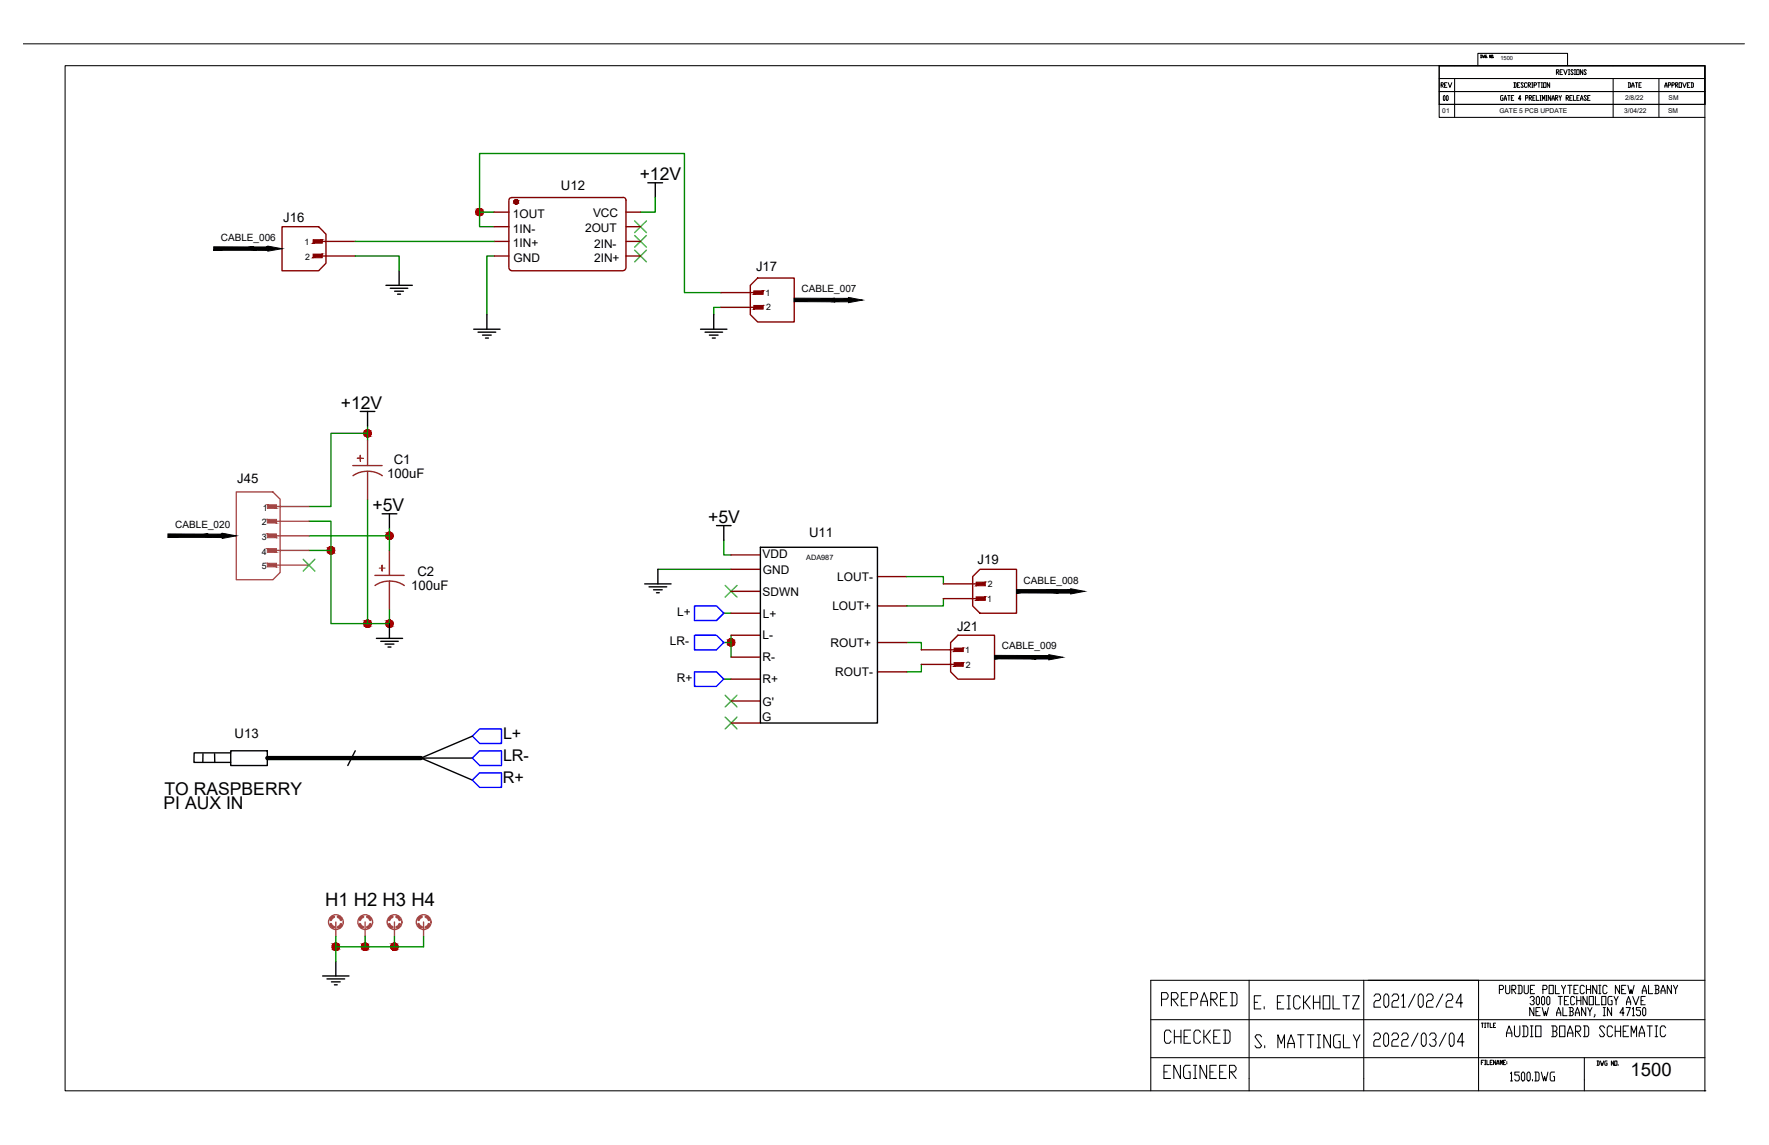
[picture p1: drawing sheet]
<svg xmlns="http://www.w3.org/2000/svg" width="432mm" height="279mm" viewBox="0 0 432 279" stroke-linecap="round" stroke-linejoin="round" font-family="sans-serif">
<!-- layer: 0 -->
<g fill="none" stroke="#000" stroke-width=".25">
<path d="M15.9 16h400.3v250.2h-400.3zM351.3 16h64.9v9.5M351.3 16v6.3h64.9M351.3 16h64.9v6.3M351.3 16h64.9v9.5h-64.9zM355.1 19.2h61.1M393.8 19.2v9.4M404.9 19.2v9.4M351.3 25.5h64.9M351.3 25.5v3.1h64.9M355.1 25.5v3.1M416.2 22.3h-64.9v3.2"/>
<path d="M416.2 22.3v3.2M280.9 239.2v27M333.9 239.2h82.3M332.9 263.2v3M386.7 263.5v2.7M416.2 266.2h.1"/>
</g>
<!-- layer: SLD-0 -->
<g fill="none" stroke="#000" stroke-width=".25">
<path d="M360.7 16v-3h21.9v3M361.4 13.4l.4 .2-.1 .5h-.3M361.5 13.4v.7M361.9 13.4l.1 .7 .1-.4 .1 .4 .1-.7M362.8 13.4l-.3 .2 .1 .5h.2l-.1-.4M363 14v.1M363.9 13.4v.7l-.3-.7v.7M364.1 13.4h.3v.7h-.3zM364.5 14v.1M280.9 239.2h80v27M304.9 239.2v24M332.9 239.2v24"/>
<path d="M280.9 258.1h135.3M280.9 248.8h135.3M306.2 244.6h.8M307.8 243h-1.6v3.2h1.6M307.9 253l-.4-.5h-.8l-.4 .5 1.6 2.2-.4 .5h-.8l-.4-.5M308.6 245.6v.6M308.7 255.2v.5M311.8 244.6h.8M311.9 255.7v-3.2l.8 2.1 .8-2.1v3.2M313.4 243h-1.6v3.2h1.6M314.2 246.2h.8M314.2 243h.8"/>
<path d="M314.3 255.7v-1.1l.8-2.1 .8 2.1v1.1M314.3 254.6h1.6M314.6 243v3.2M316.8 252.5h1.5M317.4 243.5l-.4-.5h-.8l-.4 .5v2.1l.4 .6h.8l.4-.6M317.5 252.5v3.2M318.2 243v3.2M318.6 244.6l1.2 1.6M319.1 252.5h1.6M319.8 243l-1.2 1.6h-.4M319.9 252.5v3.2M320.6 244.6h1.6"/>
<path d="M320.6 243v3.2M321.5 252.5h.8M321.5 255.7h.8M321.9 252.5v3.2M322.2 243v3.2M323 243h1.6v3.2h-1.6zM324.8 252.5v3.2l-1.7-3.2v3.2M325.4 243v3.2h1.6M327.1 252.5h-1.2l-.4 .5v2.2l.4 .5h1.2v-1.6h-.4M327.8 243h1.6M327.9 252.5v3.2h1.6M328.6 243v3.2"/>
<path d="M330.2 243h1.6l-1.6 3.2h1.6M330.3 252.5l.8 1.6v1.6M331.9 252.5l-.8 1.6M361.6 249.7h.5M361.6 259.2h.3M361.8 249.7v1M362.1 258.7h-.5v1.1M362.4 249.7h.2M362.4 250.7h.2M362.4 258.7h.3M362.4 259.8h.3M362.5 249.7v1"/>
<path d="M362.6 258.7v1.1M362.9 249.7h.5M362.9 258.7v1.1h.6M363.2 249.7v1M363.7 249.7v1h.6M363.7 259.2h.3M364.3 258.7h-.6v1.1h.6M364.5 250.2h.3M365.1 249.7h-.6v1h.6M365.1 258.7v1.1l-.6-1.1v1.1M365.4 259.8l.2-1.1 .3 1.1M365.4 259.4h.5"/>
<path d="M366 241.5h.7l.3-.4-.3-.7h-.7v2.1M366.2 259.8v-1.1l.3 .7 .2-.7v1.1M367 259.2h.3M367.5 258.7h-.5v1.1h.5M367.5 240.4v1.7l.3 .4h.5l.2-.4v-1.7M367.7 253v-.9l.7-1.8 .6 1.8v.9M367.7 252.1h1.3M367.8 259.1v.1M367.8 259.4v.2M369 241.5h.8l.2-.4-.2-.7h-.8v2.1M369.3 241.5l.7 1M369.7 250.3v2.2l.3 .5h.6l.4-.5v-2.2"/>
<path d="M370.5 240.4h.8l.2 .4v1.3l-.2 .4h-.8M370.8 240.4v2.1M371.6 250.3h1l.3 .5v1.7l-.3 .5h-1M372 250.3v2.7M372 240.4v1.7l.3 .4h.5l.3-.4v-1.7M373.5 243.5l.2-.4h.5l.3 .7-.3 .4h-.2M373.6 241.5h.5M373.6 250.3h.6M373.6 253h.6M373.9 250.3v2.7M374.2 244.2l.3 .3-.3 .7h-.5l-.2-.4M374.4 245.9v1.9l-1-1.9v1.9"/>
<path d="M374.6 240.4h-1v2.1h1M374.8 250.3h1.3v2.7h-1.3zM374.9 246.8h.5M375.3 243.1h.2l.3 .4v1.3l-.3 .4h-.2l-.3-.4v-1.3zM375.9 245.9h-1v1.9h1M376.4 245.9l.6 1.9 .2-1 .3 1 .5-1.9M376.5 243.1h.3l.2 .4v1.3l-.2 .4h-.3l-.2-.4v-1.3zM376.6 241.5h.8l.2-.4-.2-.7h-.8v2.1M377.8 243.1h.3l.2 .4v1.3l-.2 .4h-.3l-.3-.4v-1.3zM378.1 240.4h1.1v2.1h-1.1zM378.7 250.3h1l.3 .5v.4l-.3 .5M379.1 251.7h.6l.3 .4v.4l-.3 .5h-1"/>
<path d="M379.1 250.3v2.7M379.7 240.4v2.1h.9M380 247.8v-.6l.5-1.3 .5 1.3v.6M380 247.2h1M380.3 243.1h1.1M380.7 250.3h1.3v2.7h-1.3zM380.8 243.1v2.1M381.1 240.4l.5 1.1v1M381.5 245.9v1.9h1M381.9 244.2h.5M382.2 240.4l-.6 1.1M382.6 253v-.9l.7-1.8 .6 1.8v.9"/>
<path d="M382.6 252.1h1.3M382.7 240.4h1M382.9 243.1h-1v2.1h1M383 245.9h.8l.2 .3-.2 .6M383.2 240.4v2.1M383.3 246.8h.5l.2 .7-.2 .3h-.8M383.3 245.9v1.9M384.2 241.5h.5M384.4 243.5l-.3-.4h-.5l-.2 .4v1.3l.2 .4h.5l.3-.4M384.5 247.8v-.6l.5-1.3 .5 1.3v.6M384.5 247.2h1M384.6 251.7h.9l.3-.5v-.4l-.3-.5h-.9v2.7"/>
<path d="M384.9 244.2h1M384.9 243.1v2.1M384.9 251.7l.9 1.3M385.2 240.4h-1v2.1h1M385.9 243.1v2.1M386.5 250.3h1l.3 .5v1.7l-.3 .5h-1M386.7 240.8l-.2-.4h-.5l-.3 .4v1.3l.3 .4h.5l.2-.4M386.7 258.1v5.4M386.8 250.3v2.7M387.1 245.9v1.9l-1-1.9v1.9M387.2 241.5h1.1M387.2 240.4v2.1"/>
<path d="M387.4 243.1v2.1l-1-2.1v2.1M387.6 245.9l.5 .9v1M387.9 243.1h1v2.1h-1zM388.3 240.4v2.1M388.6 245.9l-.5 .9M389.3 247.5l-.2 .7M389.4 243.1v2.1h1.1M389.8 240.4v2.1l-1-2.1v2.1M389.8 258.9h.4l.2 .2v.7l-.2 .2h-.4M390 258.9v1.1M390.2 242.5h.6M390.2 240.4h.6"/>
<path d="M390.5 240.4v2.1M390.7 258.9l.2 1.1 .1-.6 .2 .6 .3-1.1M391 243.1h1v2.1h-1zM391.3 247.8h.6M391.3 245.9h.6M391.6 245.9v1.9M391.7 250.8l-.4-.5h-.6l-.3 .5 1.3 1.7-.4 .5h-.6l-.3-.5M392.3 240.8l-.3-.4h-.5l-.2 .4v1.3l.2 .4h.5l.3-.4M392.3 258.9h-.4l-.2 .2 .2 .9h.4v-.6h-.2M393.4 245.9v1.9l-1-1.9v1.9M393.5 243.1h-.8l-.2 .4v1.3l.2 .4h.8v-1h-.3M393.6 250.8l-.3-.5h-.6l-.4 .5v1.7l.4 .5h.6l.3-.5"/>
<path d="M393.9 258.9v1.1l-.6-1.1v1.1M394 243.1l.5 1.1v1M394.1 258.9h.6v1.1h-.6zM394.3 250.3v2.7M394.3 251.7h1.3M395 243.1l-.5 1.1M395 259.8v.2M395.3 240.4v2.1l-1-2.1v2.1M395.6 250.3v2.7M395.8 241.5h.5M396.2 251.7h.6M396.4 247.2h-1l.8-1.3v1.9"/>
<path d="M396.8 240.4h-1v2.1h1M396.9 245.9h1l-.7 1.9M397 245.2v-.7l.5-1.4 .5 1.4v.7M397 244.5h1M397.4 240.4l.5 2.1 .2-1 .3 1 .5-2.1M397.5 250.3h-1.3v2.7h1.3M398.2 253v-2.7l.6 1.8 .7-1.8v2.7M398.5 246.2l.2-.3v1.9M398.5 247.8h.5M398.5 243.1l.8 2.1 .8-2.1M400.1 253v-.9l.6-1.8 .7 1.8v.9M400.1 252.1h1.3"/>
<path d="M400.4 245.9h-1v.6h.8l.2 .3v.7l-.2 .3h-.5l-.3-.3M400.6 244.2h.5M400.9 242.5v-.7l.5-1.4 .5 1.4v.7M400.9 241.8h1M401.2 245.9h.3l.2 .3v1.3l-.2 .3h-.3l-.2-.3v-1.3zM401.6 243.1h-1v2.1h1M402.1 250.3h1.2M402.4 240.4v2.1h1M402.7 250.3v2.7M403.9 240.4h.8l.2 .4-.2 .7M404 250.3h.6M404 253h.6"/>
<path d="M404.2 241.5h.5l.2 .6-.2 .4h-.8M404.2 240.4v2.1M404.3 250.3v2.7M405.4 242.5v-.7l.5-1.4 .6 1.4v.7M405.4 241.8h1.1M406.6 250.8l-.4-.5h-.6l-.3 .5v1.7l.3 .5h.6l.4-.5M408 240.4v2.1l-1-2.1v2.1M408.5 240.4l.5 1.1v1M409.5 240.4l-.5 1.1M368.7 262l.2-.4v2.2M368.7 263.8h.5M370.9 261.6h-1.1v.7h.8l.3 .4v.7l-.3 .4h-.6l-.2-.4"/>
<path d="M371.7 261.6h.2l.3 .4v1.4l-.3 .4h-.2l-.3-.4v-1.4zM373 261.6h.3l.2 .4v1.4l-.2 .4h-.3l-.3-.4v-1.4zM374.1 263.4v.4M374.6 261.6h.8l.3 .4v1.4l-.3 .4h-.8M374.9 261.6v2.2M376.2 261.6l.6 2.2 .2-1.1 .3 1.1 .5-2.2M379.4 261.6h-.8l-.2 .4v1.4l.2 .4h.8v-1.1h-.2"/>
</g>
<!-- layer: PDF3_Solid Fills -->
<g fill="#8c2323" stroke="#8c2323" stroke-width=".24">
<path d="M92.6 138.6h1.4z"/>
<path d="M93.3 137.9v1.4zM93.3 137.9v1.4z"/>
<path d="M87.2 111.8l1.5 .1zM87.2 111.8l1.5 .1z"/>
<path d="M87.9 111.1l.1 1.5zM87.9 111.1l.1 1.5z"/>
</g>
<g fill="#870000" stroke="#870000" stroke-width=".24">
<path d="M125.9 48.7h.2z"/>
<path d="M125.8 49.8h.4z"/>
<path d="M125.9 48.7l.3 .1zM125.8 48.8h.4z"/>
<path d="M125.8 48.8h.5zM125.7 48.8h.6z"/>
<path d="M125.7 48.8h.6zM125.7 48.8h.6z"/>
<path d="M125.7 48.8l.7 .1zM125.6 48.9h.8z"/>
<path d="M125.6 48.9l.9 .1zM125.6 48.9l.9 .1z"/>
<path d="M125.5 49l1 .1zM125.5 49l1 .1z"/>
<path d="M125.5 49.1l1 .1zM125.5 49.1l1 .1z"/>
<path d="M125.4 49.2l1.1 .1zM125.4 49.2l1.1 .1z"/>
<path d="M125.4 49.3h1.1zM125.4 49.3h1.1z"/>
<path d="M125.4 49.3l1.1 .1zM125.4 49.3l1.1 .1z"/>
<path d="M125.5 49.4h1zM125.5 49.4l1 .1z"/>
<path d="M125.5 49.5h1zM125.5 49.5l.9 .1z"/>
<path d="M125.6 49.6h.8zM125.6 49.6l.7 .1z"/>
<path d="M125.7 49.7h.6zM125.7 49.7h.6z"/>
<path d="M125.7 49.7h.6zM125.7 49.7l.5 .1z"/>
<path d="M125.8 49.8h.3zM125.9 49.8h.2z"/>
</g>
<g fill="#840000" stroke="#840000" stroke-width=".24">
<path d="M238.3 145.7v.8l2.2-.8zM238.3 146.5l2.2-.8v.8z"/>
<path d="M238.3 142.1v.8l2.2-.8zM238.3 142.9l2.2-.8v.8z"/>
<path d="M232.9 158.1v.9l2.2-.9zM232.9 159l2.2-.9v.9z"/>
<path d="M232.9 161.7v.9l2.2-.9zM232.9 162.6l2.2-.9v.9z"/>
<path d="M76.4 58.5v.8l2.3-.8zM76.4 59.3l2.3-.8v.8z"/>
<path d="M76.4 62v.9l2.3-.9zM76.4 62.9l2.3-.9v.9z"/>
<path d="M184 71v.8l2.3-.8zM184 71.8l2.3-.8v.8z"/>
<path d="M184 74.5v.9l2.3-.9zM184 75.4l2.3-.9v.9z"/>
</g>
<g fill="#a54949" stroke="#a54949" stroke-width=".24">
<path d="M65.2 123.2h2.3v.9zM65.2 123.2v.9h2.3z"/>
<path d="M65.2 126.7h2.3v.9zM65.2 126.7v.9h2.3z"/>
<path d="M65.2 130.3h2.3v.9zM65.2 130.3v.9h2.3z"/>
<path d="M65.2 133.9h2.3v.9zM65.2 133.9v.9h2.3z"/>
<path d="M65.2 137.4h2.3v.9zM65.2 137.4v.9h2.3z"/>
</g>
<g fill="#c00" stroke="#c00" stroke-width=".24">
<path d="M89.5 151.3h.4z"/>
<path d="M89.4 153h.7z"/>
<path d="M89.5 104.8h.4z"/>
<path d="M89.4 106.6h.7z"/>
<path d="M94.9 151.3h.4z"/>
<path d="M94.7 153h.7z"/>
<path d="M80.6 133.5h.4z"/>
<path d="M80.4 135.2h.7z"/>
<path d="M94.9 129.9h.4z"/>
<path d="M94.7 131.6h.7z"/>
<path d="M178.3 155.9h.3z"/>
<path d="M178.1 157.6h.7z"/>
<path d="M116.9 50.9h.3z"/>
<path d="M116.7 52.6h.7z"/>
<path d="M81.8 230.2h.3z"/>
<path d="M81.6 231.8h.7z"/>
<path d="M89 230.2h.3z"/>
<path d="M88.8 231.8h.7z"/>
<path d="M96.1 230.2h.3z"/>
<path d="M95.9 231.8h.7z"/>
<path d="M89.5 151.3l.6 .1zM89.4 151.4h.7z"/>
<path d="M89.4 151.4l.8 .1zM89.2 151.5h1z"/>
<path d="M89.2 151.5h1.2zM89.1 151.5h1.3z"/>
<path d="M89.1 151.5l1.3 .2v-.2zM89.1 151.5l1.3 .2h-1.4z"/>
<path d="M89 151.7l1.5 .1zM89 151.7l1.5 .1h-1.6z"/>
<path d="M88.9 151.8l1.7 .2-.1-.2zM88.9 151.8l1.7 .2h-1.8z"/>
<path d="M88.8 152l1.8 .2v-.2zM88.8 152l1.8 .2h-1.8z"/>
<path d="M88.8 152.2l1.8 .1v-.1zM88.8 152.2l1.8 .1h-1.8z"/>
<path d="M88.8 152.3l1.7 .2 .1-.2zM88.8 152.3l1.7 .2h-1.6z"/>
<path d="M88.9 152.5l1.5 .2 .1-.2zM88.9 152.5l1.5 .2h-1.4z"/>
<path d="M89 152.7l1.4 .1v-.1zM89 152.7l1.4 .1z"/>
<path d="M89.1 152.8l1.1 .1 .2-.1zM89.1 152.8l1.1 .1z"/>
<path d="M89.2 152.9h1zM89.2 152.9l.9 .1z"/>
<path d="M89.4 153l.5 .1zM89.5 153.1h.4z"/>
<path d="M89.5 104.8l.6 .1zM89.4 104.9h.7z"/>
<path d="M89.4 104.9l.8 .1zM89.2 105h1z"/>
<path d="M89.2 105l1.2 .1zM89.1 105.1h1.3z"/>
<path d="M89.1 105.1l1.3 .1zM89.1 105.1l1.3 .1h-1.4z"/>
<path d="M89 105.2l1.5 .2-.1-.2zM89 105.2l1.5 .2h-1.6z"/>
<path d="M88.9 105.4l1.7 .2-.1-.2zM88.9 105.4l1.7 .2h-1.8z"/>
<path d="M88.8 105.6l1.8 .1v-.1zM88.8 105.6l1.8 .1h-1.8z"/>
<path d="M88.8 105.7l1.8 .2v-.2zM88.8 105.7l1.8 .2h-1.8z"/>
<path d="M88.8 105.9l1.7 .2 .1-.2zM88.8 105.9l1.7 .2h-1.6z"/>
<path d="M88.9 106.1l1.5 .1 .1-.1zM88.9 106.1l1.5 .1h-1.4z"/>
<path d="M89 106.2l1.4 .2v-.2zM89 106.2l1.4 .2z"/>
<path d="M89.1 106.4l1.1 .1 .2-.1zM89.1 106.4l1.1 .1z"/>
<path d="M89.2 106.5h1zM89.2 106.5l.9 .1z"/>
<path d="M89.4 106.6h.5zM89.5 106.6h.4z"/>
<path d="M94.9 151.3l.5 .1zM94.7 151.4h.7z"/>
<path d="M94.7 151.4l.9 .1zM94.6 151.5h1z"/>
<path d="M94.6 151.5h1.1zM94.5 151.5h1.2z"/>
<path d="M94.5 151.5l1.3 .2-.1-.2zM94.5 151.5l1.3 .2h-1.5z"/>
<path d="M94.3 151.7l1.6 .1zM94.3 151.7l1.6 .1h-1.7z"/>
<path d="M94.2 151.8l1.7 .2v-.2zM94.2 151.8l1.7 .2h-1.7z"/>
<path d="M94.2 152l1.8 .2-.1-.2zM94.2 152l1.8 .2h-1.8z"/>
<path d="M94.2 152.2l1.7 .1 .1-.1zM94.2 152.2l1.7 .1h-1.7z"/>
<path d="M94.2 152.3l1.7 .2v-.2zM94.2 152.3l1.7 .2h-1.7z"/>
<path d="M94.2 152.5l1.6 .2 .1-.2zM94.2 152.5l1.6 .2h-1.5z"/>
<path d="M94.3 152.7l1.4 .1 .1-.1zM94.3 152.7l1.4 .1z"/>
<path d="M94.5 152.8l1.1 .1 .1-.1zM94.5 152.8l1.1 .1z"/>
<path d="M94.6 152.9h1zM94.6 152.9l.8 .1z"/>
<path d="M94.7 153l.6 .1zM94.9 153.1h.4z"/>
<path d="M80.6 133.5h.5zM80.4 133.5h.7z"/>
<path d="M80.4 133.5l.9 .1zM80.3 133.6h1z"/>
<path d="M80.3 133.6l1.1 .1zM80.2 133.7h1.2z"/>
<path d="M80.2 133.7l1.3 .1-.1-.1zM80.2 133.7l1.3 .1h-1.5z"/>
<path d="M80 133.8l1.6 .2zM80 133.8l1.6 .2h-1.7z"/>
<path d="M79.9 134l1.8 .1-.1-.1zM79.9 134l1.8 .1h-1.8z"/>
<path d="M79.9 134.1l1.8 .2v-.2zM79.9 134.1l1.8 .2h-1.8z"/>
<path d="M79.9 134.3l1.8 .2v-.2zM79.9 134.3l1.8 .2h-1.8z"/>
<path d="M79.9 134.5l1.7 .1 .1-.1zM79.9 134.5l1.7 .1h-1.7z"/>
<path d="M79.9 134.6l1.6 .2 .1-.2zM79.9 134.6l1.6 .2h-1.5z"/>
<path d="M80 134.8l1.4 .1 .1-.1zM80 134.8l1.4 .1z"/>
<path d="M80.2 134.9l1.1 .2 .1-.2zM80.2 134.9l1.1 .2z"/>
<path d="M80.3 135.1h1zM80.3 135.1l.8 .1z"/>
<path d="M80.4 135.2h.6zM80.6 135.2h.4z"/>
<path d="M94.9 129.9h.5zM94.7 129.9h.7z"/>
<path d="M94.7 129.9l.9 .1zM94.6 130h1z"/>
<path d="M94.6 130l1.1 .1zM94.6 130l1.1 .1h-1.2z"/>
<path d="M94.5 130.1l1.3 .1zM94.5 130.1l1.3 .1h-1.5z"/>
<path d="M94.3 130.2l1.6 .2-.1-.2zM94.3 130.2l1.6 .2h-1.7z"/>
<path d="M94.2 130.4l1.7 .2v-.2zM94.2 130.4l1.7 .2h-1.7z"/>
<path d="M94.2 130.6l1.8 .2-.1-.2zM94.2 130.6l1.8 .2h-1.8z"/>
<path d="M94.2 130.8l1.7 .1 .1-.1zM94.2 130.8l1.7 .1h-1.7z"/>
<path d="M94.2 130.9l1.7 .2v-.2zM94.2 130.9l1.7 .2h-1.7z"/>
<path d="M94.2 131.1l1.6 .2 .1-.2zM94.2 131.1l1.6 .2h-1.5z"/>
<path d="M94.3 131.3l1.4 .1 .1-.1zM94.3 131.3l1.4 .1z"/>
<path d="M94.5 131.4h1.2zM94.5 131.4l1.1 .1z"/>
<path d="M94.6 131.5h1zM94.6 131.5l.8 .1z"/>
<path d="M94.7 131.6h.6zM94.9 131.6h.4z"/>
<path d="M178.3 155.9h.5zM178.1 155.9h.7z"/>
<path d="M178.1 155.9l.9 .1zM177.9 156h1.1z"/>
<path d="M177.9 156l1.2 .2zM177.8 156.2l.1-.2 1.2 .2z"/>
<path d="M177.8 156.2l1.4 .1zM177.8 156.2l1.4 .1h-1.5z"/>
<path d="M177.7 156.3l1.6 .1-.1-.1zM177.7 156.3l1.6 .1h-1.7z"/>
<path d="M177.6 156.4l1.7 .2v-.2zM177.6 156.4l1.7 .2h-1.7z"/>
<path d="M177.6 156.6l1.7 .2v-.2zM177.6 156.6l1.7 .2h-1.7z"/>
<path d="M177.6 156.8l1.7 .2v-.2zM177.6 156.8l1.7 .2h-1.7z"/>
<path d="M177.6 157l1.7 .1v-.1zM177.6 157l1.7 .1h-1.7z"/>
<path d="M177.6 157.1l1.6 .2 .1-.2zM177.6 157.1l1.6 .2h-1.5z"/>
<path d="M177.7 157.3l1.4 .1 .1-.1zM177.7 157.3l1.4 .1z"/>
<path d="M177.8 157.4h1.3zM177.8 157.4l1.2 .1z"/>
<path d="M177.9 157.5h1.1zM177.9 157.5l.9 .1z"/>
<path d="M178.1 157.6l.5 .1zM178.3 157.7h.3z"/>
<path d="M116.9 50.9h.5zM116.7 50.9h.7z"/>
<path d="M116.7 50.9l.9 .1zM116.6 51h1z"/>
<path d="M116.6 51l1.1 .1zM116.6 51l1.1 .1h-1.3z"/>
<path d="M116.4 51.1l1.4 .2zM116.4 51.1l1.4 .2h-1.5z"/>
<path d="M116.3 51.3l1.6 .1-.1-.1zM116.3 51.3l1.6 .1h-1.7z"/>
<path d="M116.2 51.4l1.8 .2-.1-.2zM116.2 51.4l1.8 .2h-1.8z"/>
<path d="M116.2 51.6l1.8 .2v-.2zM116.2 51.6l1.8 .2h-1.8z"/>
<path d="M116.2 51.8l1.8 .1v-.1zM116.2 51.8l1.8 .1h-1.8z"/>
<path d="M116.2 51.9l1.7 .2 .1-.2zM116.2 51.9l1.7 .2h-1.7z"/>
<path d="M116.2 52.1l1.6 .2 .1-.2zM116.2 52.1l1.6 .2h-1.5z"/>
<path d="M116.3 52.3l1.4 .1 .1-.1zM116.3 52.3l1.4 .1z"/>
<path d="M116.4 52.4h1.3zM116.4 52.4l1.2 .1z"/>
<path d="M116.6 52.5h1zM116.6 52.5l.8 .1z"/>
<path d="M116.7 52.6h.5zM116.9 52.6h.3z"/>
<path d="M81.8 230.2h.5zM81.6 230.2h.7z"/>
<path d="M81.6 230.2l.9 .1zM81.5 230.3h1z"/>
<path d="M81.5 230.3l1.1 .1zM81.3 230.4l.2-.1 1.1 .1z"/>
<path d="M81.3 230.4l1.4 .1zM81.3 230.4l1.4 .1h-1.5z"/>
<path d="M81.2 230.5l1.6 .2-.1-.2zM81.2 230.5l1.6 .2h-1.7z"/>
<path d="M81.1 230.7l1.8 .1-.1-.1zM81.1 230.7l1.8 .1h-1.8z"/>
<path d="M81.1 230.8l1.8 .2v-.2zM81.1 230.8l1.8 .2h-1.8z"/>
<path d="M81.1 231l1.8 .2v-.2zM81.1 231l1.8 .2h-1.8z"/>
<path d="M81.1 231.2l1.7 .2 .1-.2zM81.1 231.2l1.7 .2h-1.7z"/>
<path d="M81.1 231.4l1.6 .1 .1-.1zM81.1 231.4l1.6 .1z"/>
<path d="M81.2 231.5l1.4 .1 .1-.1zM81.2 231.5l1.4 .1z"/>
<path d="M81.3 231.6l1.2 .2 .1-.2zM81.3 231.6l1.2 .2z"/>
<path d="M81.5 231.8h1zM81.5 231.8h.8z"/>
<path d="M81.6 231.8l.5 .1zM81.8 231.9h.3z"/>
<path d="M89 230.2h.5zM88.8 230.2h.7z"/>
<path d="M88.8 230.2l.8 .1zM88.6 230.3h1z"/>
<path d="M88.6 230.3l1.2 .1zM88.6 230.3l1.2 .1h-1.3z"/>
<path d="M88.5 230.4l1.3 .1zM88.5 230.4l1.3 .1h-1.4z"/>
<path d="M88.4 230.5l1.5 .2zM88.4 230.5l1.5 .2h-1.6z"/>
<path d="M88.3 230.7l1.7 .1-.1-.1zM88.3 230.7l1.7 .1h-1.8z"/>
<path d="M88.2 230.8l1.8 .2v-.2zM88.2 230.8l1.8 .2h-1.8z"/>
<path d="M88.2 231l1.8 .2v-.2zM88.2 231l1.8 .2h-1.8z"/>
<path d="M88.2 231.2l1.7 .2 .1-.2zM88.2 231.2l1.7 .2h-1.6z"/>
<path d="M88.3 231.4l1.5 .1 .1-.1zM88.3 231.4l1.5 .1z"/>
<path d="M88.4 231.5l1.4 .1v-.1zM88.4 231.5l1.4 .1z"/>
<path d="M88.5 231.6l1.1 .2 .2-.2zM88.5 231.6l1.1 .2z"/>
<path d="M88.6 231.8h1zM88.6 231.8h.9z"/>
<path d="M88.8 231.8l.5 .1zM89 231.9h.3z"/>
<path d="M96.1 230.2h.5zM95.9 230.2h.7z"/>
<path d="M95.9 230.2l.8 .1zM95.8 230.3h.9z"/>
<path d="M95.8 230.3l1.1 .1zM95.6 230.4l.2-.1 1.1 .1z"/>
<path d="M95.6 230.4l1.4 .1zM95.6 230.4l1.4 .1h-1.5z"/>
<path d="M95.5 230.5l1.6 .2zM95.5 230.5l1.6 .2h-1.7z"/>
<path d="M95.4 230.7l1.7 .1v-.1zM95.4 230.7l1.7 .1h-1.7z"/>
<path d="M95.4 230.8l1.8 .2-.1-.2zM95.4 230.8l1.8 .2h-1.9z"/>
<path d="M95.3 231l1.8 .2 .1-.2zM95.3 231l1.8 .2h-1.7z"/>
<path d="M95.4 231.2l1.7 .2v-.2zM95.4 231.2l1.7 .2h-1.7z"/>
<path d="M95.4 231.4l1.6 .1 .1-.1zM95.4 231.4l1.6 .1z"/>
<path d="M95.5 231.5l1.4 .1 .1-.1zM95.5 231.5l1.4 .1z"/>
<path d="M95.6 231.6l1.1 .2 .2-.2zM95.6 231.6l1.1 .2z"/>
<path d="M95.8 231.8h.9zM95.8 231.8h.8z"/>
<path d="M95.9 231.8l.5 .1zM96.1 231.9h.3z"/>
</g>
<!-- layer: PDF3_Geometry -->
<g fill="none" stroke="#008700" stroke-width=".34">
<path d="M86.7 58.9h33.9M117.1 51.8h3.5M120.6 55.3h-3.5v-17.8h50v33.9h8.9M159.9 48.2v3.6h-3.5M86.7 62.5h10.7v3.6M120.6 62.5h-1.8v14.3M176 75h-1.8v1.8M89.7 105.7h-8.9v17.9h-5.4M89.7 104v3.5M75.4 127.2h5.4v25h14.3v-3.6M75.4 130.8h19.7M75.4 134.3h5.4"/>
<path d="M89.7 121.8v30.4M95.1 129v5.3M160.6 138.9h17.8M176.7 131.8v3.6h1.7M176.7 156.8h1.7M176.7 149.6h1.7M178.4 155v5.3M221.3 156.8h3.6v1.8M221.3 140.7h9v1.8M230.3 146.1v1.8h-9M176.7 165.7h1.7M224.9 162.1v1.8h-3.6"/>
<path d="M82 228.5v6.1M89.1 228.5v2.5M96.3 228.5v2.5M103.4 228.5v2.5h-21.4"/>
</g>
<g fill="none" stroke="#000" stroke-width=".34">
<path d="M158.1 44.6h3.6M159.9 44.6v3.6M94.2 69.6h6.4M95.3 70.3h4.2M96.3 71.1h2.2M97 71.8h.8M97.4 66.1v3.5M118.8 76.8v3.5M174.2 76.8v3.5M115.6 80.3h6.5M116.7 81.1h4.3M117.8 81.8h2.1"/>
<path d="M118.5 82.5h.7M171 80.3h6.4M172.1 81.1h4.3M173.2 81.8h2.1M173.9 82.5h.7M87.9 100.4h3.6M89.7 100.4v3.6M93.3 125.4h3.6M95.1 125.4v3.6M160.6 138.9v3.6M174.9 128.3h3.5M176.7 128.3v3.5"/>
<path d="M185.6 133.5h28.6v42.9h-28.6zM91.9 155.8h6.4M92.9 156.5h4.3M94 157.2h2.2M94.7 157.9h.7M95.1 152.2v3.6M157.4 142.5h6.4M158.4 143.2h4.3M159.5 143.9h2.1M160.2 144.6h.7M115.3 179.6l-12.5 5.4M49.5 183.9v2"/>
<path d="M52.4 183.9v2.1M56.3 183.2h8.9v3.6h-8.9zM56.3 183.7h-8.9l-.1 2.3h9M86.7 183.2l-1.8 3.6M115.3 185h-12.5l12.5 5.4M78.8 238.2h6.4M79.8 238.9h4.3M80.9 239.6h2.1M82 234.6v3.6M81.6 240.3h.7"/>
</g>
<path d="M86.1 113.6h7.2M89.7 107.5v6.1M89.7 115v6.8M89.7 115l-1.8 .3-1.7 .8M89.7 115l1.9 .2 1.7 .9M95.1 134.3v6.1M91.5 140.4h7.2M91.5 142.9l1.7-.9 1.9-.2v6.8M95.1 141.8l1.9 .2 1.7 .9" fill="none" stroke="#8c2323" stroke-width=".34"/>
<g fill="none" stroke="#3c3" stroke-width=".34">
<path d="M154.9 57.5l2.9 2.8M154.9 53.9l2.9 2.9M157.8 57.5l-2.9 2.8M157.8 53.9l-2.9 2.9M154.9 61l2.9 2.9M157.8 61l-2.9 2.9M74 136.5l2.8 2.8M76.8 136.5l-2.8 2.8M177 142.9l2.9 2.8M179.9 142.9l-2.9 2.8M177 175l2.9 2.9M177 169.7l2.9 2.8"/>
<path d="M179.9 175l-2.9 2.9M179.9 169.7l-2.9 2.8"/>
</g>
<path d="M169.5 155h5.4l1.8 1.8-1.8 1.8h-5.4zM169.5 147.9h5.4l1.8 1.7-1.8 1.8h-5.4zM115.3 179.6l1.8-1.7h5.3v3.5h-5.3zM169.5 163.9h5.4l1.8 1.8-1.8 1.8h-5.4zM115.3 185l1.8-1.8h5.3v3.6h-5.3zM115.3 190.4l1.8-1.8h5.3v3.5h-5.3z" fill="none" stroke="#00f" stroke-width=".34"/>
<g fill="none" stroke="#870000" stroke-width=".34">
<path d="M120.6 51.8h3.6M120.6 55.3h3.6M120.6 58.9h3.6M152.1 48.2l.5 .2 .2 .5v16.4l-.3 .6-.4 .2-27.5-.1-.4-.7v-16.4a.66 .66 0 0 1 .7-.7h27.2M152.8 51.8h3.6M152.8 55.3h3.6M152.8 58.9h3.6M120.6 62.5h3.6M152.8 62.5h3.6M178.4 138.9h7.2M178.4 135.4h7.2M178.4 155h7.2"/>
<path d="M178.4 149.6h7.2M178.4 144.3h7.2M214.2 156.8h7.1M214.2 147.9h7.1M214.2 140.7h7.1M178.4 176.4h7.2M178.4 171.1h7.2M178.4 165.7h7.2M178.4 160.3h7.2M214.2 163.9h7.1"/>
</g>
<g fill="none" stroke="#a54949" stroke-width=".34">
<path d="M57.7 120h8.9l1.8 1.8v17.9l-1.8 1.8h-8.9zM65.7 123.6h9.7M65.7 127.2h9.7M65.7 130.8h9.7M65.7 134.3h9.7M65.7 137.9h9.7M82 225v3.5M89.1 225v3.5M96.3 225v3.5M103.4 225v3.5"/>
<circle cx="82" cy="225" r="1.8"/>
<circle cx="89.1" cy="225" r="1.8"/>
<circle cx="96.3" cy="225" r="1.8"/>
<circle cx="103.4" cy="225" r="1.8"/>
</g>
<g fill="none" stroke="#a54949" stroke-width=".72">
<path d="M80.8 225.5l.2 .5 .5 .3M81.5 223.7l-.5 .3-.3 .4M82.5 223.7l.5 .3 .2 .4M83.2 225.5l-.2 .5-.5 .3M87.9 225.5l.2 .5 .5 .3M88.6 223.7l-.5 .3-.2 .4M89.7 223.7l.5 .3 .2 .4M90.4 225.5l-.2 .5-.5 .3M95 225.5l.3 .5 .4 .3M95.7 223.7l-.4 .3-.3 .4M96.8 223.7l.5 .3 .2 .4M97.5 225.5l-.2 .5-.5 .3"/>
<path d="M102.2 225.5l.2 .5 .5 .3M102.9 223.7l-.5 .3-.2 .4M104 223.7l.5 .3 .2 .4M104.7 225.5l-.2 .5-.5 .3"/>
</g>
<path d="M68.8 55.3h9l1.8 1.8v7.1l-1.8 1.9h-9zM76.8 58.9h9.9M76.8 62.5h9.9M176 71.4h9.8M176 75h9.8M184.9 67.8h9v10.8h-9l-1.8-1.8v-7.2zM239.2 138.9h8.9v10.7h-8.9l-1.8-1.7v-7.2zM224.9 158.6h9.8M230.3 146.1h9.8M230.3 142.5h9.8M233.8 155h9v10.7h-9l-1.8-1.8v-7.1zM224.9 162.1h9.8" fill="none" stroke="#840000" stroke-width=".34"/>
<path d="M65.2 185h37.6" fill="none" stroke="#000" stroke-width="1.1"/>
<!-- layer: PDF5_Text -->
<g fill="#000" stroke="#000" stroke-width=".24">
<path d="M65.4 60.1l3.4 .6-3.4 .6zM207.1 72.6l3.4 .6-3.4 .7zM54.2 130.1l3.5 .7-3.5 .6zM256 159.8l3.4 .6-3.4 .6zM261.3 143.7l3.5 .6-3.5 .6z"/>
<path d="M52.2 60.2v.9l9.7-.8zM52.2 61.1l9.7-.8v.8z"/>
<path d="M61.9 60.3v.8l3.5-.8zM61.9 61.1l3.5-.8v.8z"/>
<path d="M193.9 72.8v.8l9.8-.8zM193.9 73.6l9.8-.8v.8z"/>
<path d="M203.7 72.8v.8l3.4-.8zM203.7 73.6l3.4-.8v.8z"/>
<path d="M41 130.3v.8l9.8-.8zM41 131.1l9.8-.8v.8z"/>
<path d="M50.8 130.3v.8l3.4-.8zM50.8 131.1l3.4-.8v.9z"/>
<path d="M242.8 159.9v.9l9.7-.8zM242.8 160.8l9.7-.8v.8z"/>
<path d="M248.1 143.9v.8l9.8-.8zM248.1 144.7l9.8-.8v.8z"/>
<path d="M252.5 160v.8l3.5-.8zM252.5 160.8l3.5-.8v.8z"/>
<path d="M257.9 143.9v.8l3.4-.8zM257.9 144.7l3.4-.8v.8z"/>
</g>
<!-- layer: 0 -->
<g fill="none" stroke="#000" stroke-width=".24">
<path d="M5.6 10.7h420.2M379.9 17.6h.5l.1-.2-.1-.4h-.5v1.2M380.1 17.6l.4 .6M380.8 17.6h.3M381.4 17h-.6v1.2h.6M381.7 17l.4 1.2 .4-1.2M382.8 18.2h.3M382.8 17h.3M383 17v1.2M384 17.2l-.1-.2h-.3l-.2 .2 .6 .8-.1 .2h-.3l-.2-.2M384.3 18.2h.3M384.3 17h.3"/>
<path d="M384.4 17v1.2M384.9 17h.6v1.2h-.6zM386.3 17v1.2l-.5-1.2v1.2M387.2 17.2l-.1-.2h-.3l-.2 .2 .6 .8-.1 .2h-.3l-.2-.2M366.9 23.3h-.5l-.1 .2 .1 1h.5v-.6h-.2M367.2 24.5l.2-1.2 .3 1.2M367.2 24.1h.5M368 23.3h.6M368.3 23.3v1.2M368.9 23.9h.3M369.5 20.2h.5l.1 .1v.9l-.1 .1h-.5M369.5 23.3h-.6v1.2h.6"/>
<path d="M369.7 20.2v1.1M370.4 20.8h.3M371 20.2h-.6v1.1h.6M371.2 24.1h-.6l.5-.8v1.2M371.8 20.3l-.1-.1-.4 .1 .5 .9-.1 .1-.4-.1M372.4 23.9h.4l.2-.2-.2-.4h-.4v1.2M372.7 20.3l-.1-.1-.5 .1v.9l.2 .1 .4-.1M373 20.8h.4l.2-.5-.6-.1v1.1M373.1 20.8l.5 .5M373.3 23.9l.6-.2-.2-.4h-.4v1.2M373.4 23.9l.5 .6M373.9 21.3h.3"/>
<path d="M373.9 20.2h.3M374 20.2v1.1M374.2 23.9h.3M374.5 20.8h.4l.1-.2-.1-.4h-.4v1.1M374.7 23.3h-.5v1.2h.5M375 23.3v1.2h.6M375.3 20.2h.6M375.6 20.2v1.1M375.9 23.3h.3M375.9 24.5h.3M376 23.3v1.2M376.2 21.3h.3"/>
<path d="M376.2 20.2h.3M376.4 20.2v1.1M376.5 24.5v-1.2l.3 .8 .3-.8v1.2M376.8 20.2h.6v1.1h-.6zM377.3 23.3h.3M377.3 24.5h.3M377.5 23.3v1.2M378.3 20.2v1.1l-.6-1.1v1.1M378.5 23.3v1.2l-.6-1.2v1.2M378.8 24.5l.3-1.2 .3 1.2M378.8 24.1h.6M379.7 23.9h.4l.2-.2-.2-.4h-.4v1.2"/>
<path d="M379.8 23.9l.5 .6M380.5 23.3l.3 .6v.6M381.1 23.3l-.3 .6M382.3 23.9h.4l.2-.2-.2-.4h-.4v1.2M382.5 23.9l.4 .6M383.2 23.9h.3M383.8 23.3h-.6v1.2h.6M384.1 23.3v1.2h.5M384.9 23.9h.3M385.5 23.3h-.6v1.2h.6M385.8 24.5l.3-1.2 .3 1.2M385.8 24.1h.6"/>
<path d="M387.2 23.5l-.1-.2h-.3l-.1 .2 .5 .8-.1 .2h-.3l-.1-.2M387.5 23.9h.3M388.1 23.3h-.6v1.2h.6M397.4 20.2l.6 .1v.9l-.6 .1M397.6 20.2v1.1M398.3 21.3l.3-1.1 .3 1.1M398.3 20.9h.6M399.2 20.2h.6M399.5 20.2v1.1M400.1 20.8h.3M400.6 20.2h-.5v1.1h.5M406.4 21.3l.3-1.1 .2 1.1"/>
<path d="M406.4 20.9h.5M407.2 20.8h.5l.1-.2-.1-.4h-.5v1.1M408.1 20.8h.4l.2-.2-.2-.4h-.4v1.1M409 20.8h.4l.1-.2-.1-.4h-.4v1.1M409.1 20.8l.4 .5M409.8 20.2h.6v1.1h-.6zM410.7 20.2l.5 1.1 .4-1.1M411.9 20.8h.3M412.5 20.2h-.6v1.1h.6M412.8 20.2l.6 .1v.9l-.6 .1M412.9 20.2v1.1"/>
</g>
<g font-size="6.6">
<text x="282.2" y="246.6">PREPARED</text>
<text x="334.1" y="246.9">2021/02/24</text>
<text x="282.9" y="255.8">CHECKED</text>
<text x="334.1" y="256.5">2022/03/04</text>
<text x="282.9" y="264.2">ENGINEER</text>
</g>
<g font-size="4.5">
<text x="79.3" y="221.2">H1 H2 H3 H4</text>
<text x="398" y="262.6">1500</text>
</g>
<g font-size="4.3">
<text x="156.1" y="44">+12V</text>
<text x="83.2" y="99.7">+12V</text>
<text x="90.9" y="124.7">+5V</text>
<text x="172.9" y="127.5">+5V</text>
<text x="39.9" y="197.5">PI AUX IN</text>
<text x="40.1" y="194">TO RASPBERRY</text>
</g>
<g font-size="4">
<text x="350.7" y="22.6">REV</text>
<text x="351" y="25.8">00</text>
</g>
<g font-size="3.9">
<text x="122.8" y="180.4">L+</text>
<text x="122.8" y="185.8">LR-</text>
<text x="122.7" y="191.1">R+</text>
</g>
<g font-size="3.2">
<text x="136.9" y="46.4">U12</text>
<text x="69.1" y="54.3">J16</text>
<text x="184.5" y="66">J17</text>
<text x="96.1" y="113.2">C1</text>
<text x="57.9" y="117.9">J45</text>
<text x="94.5" y="116.6">100uF</text>
<text x="197.5" y="131.1">U11</text>
<text x="238.6" y="137.6">J19</text>
<text x="100.3" y="143.9">100uF</text>
<text x="101.9" y="140.6">C2</text>
<text x="233.6" y="154">J21</text>
<text x="57.2" y="180.2">U13</text>
</g>
<g font-size="2.9">
<text x="125.2" y="53.2">1OUT</text>
<text x="144.8" y="52.9">VCC</text>
<text x="125.2" y="56.8">1IN-</text>
<text x="142.8" y="56.7">2OUT</text>
<text x="125.2" y="60.3">1IN+</text>
<text x="125.4" y="63.9">GND</text>
<text x="145" y="60.5">2IN-</text>
<text x="145" y="63.9">2IN+</text>
<text x="186.2" y="136.2">VDD</text>
<text x="186.2" y="140">GND</text>
<text x="204.4" y="141.8">LOUT-</text>
<text x="186.2" y="145.4">SDWN</text>
<text x="203.2" y="148.9">LOUT+</text>
<text x="165.3" y="150.3">L+</text>
<text x="186.2" y="150.7">L+</text>
<text x="163.5" y="157.5">LR-</text>
<text x="186.2" y="161.4">R-</text>
<text x="186.2" y="156">L-</text>
<text x="202.7" y="157.8">ROUT+</text>
<text x="165.2" y="166.4">R+</text>
<text x="186.2" y="166.8">R+</text>
<text x="203.9" y="165">ROUT-</text>
<text x="186.2" y="172.2">G'</text>
<text x="186.1" y="176">G</text>
</g>
<g font-size="2.4">
<text x="53.9" y="58.8">CABLE_006</text>
<text x="195.6" y="71.3">CABLE_007</text>
<text x="42.8" y="128.8">CABLE_020</text>
<text x="249.9" y="142.4">CABLE_008</text>
<text x="244.5" y="158.5">CABLE_009</text>
</g>
<g font-size="2.1">
<text x="74.3" y="59.8">1</text>
<text x="74.5" y="63.4">2</text>
<text x="186.8" y="72.2">1</text>
<text x="187" y="75.7">2</text>
<text x="64.2" y="124.7">1</text>
<text x="63.9" y="128.2">2</text>
<text x="63.9" y="131.8">3</text>
<text x="63.9" y="135.4">4</text>
<text x="63.9" y="139">5</text>
<text x="241.1" y="143.3">2</text>
<text x="241" y="146.9">1</text>
<text x="235.6" y="159.4">1</text>
<text x="235.8" y="163">2</text>
</g>
<text font-size="1.8" x="196.8" y="136.6">ADA987</text>
<g font-size="1.6">
<text x="352.1" y="27.6">01</text>
<text x="366" y="27.6">GATE 5 PCB UPDATE</text>
<text x="396.5" y="27.6">3/04/22</text>
<text x="396.7" y="24.5">2/8/22</text>
<text x="407.2" y="27.6">SM</text>
<text x="407.3" y="24.5">SM</text>
</g>
<text font-size="1.4" x="366.2" y="14.8">1500</text>
</svg>
